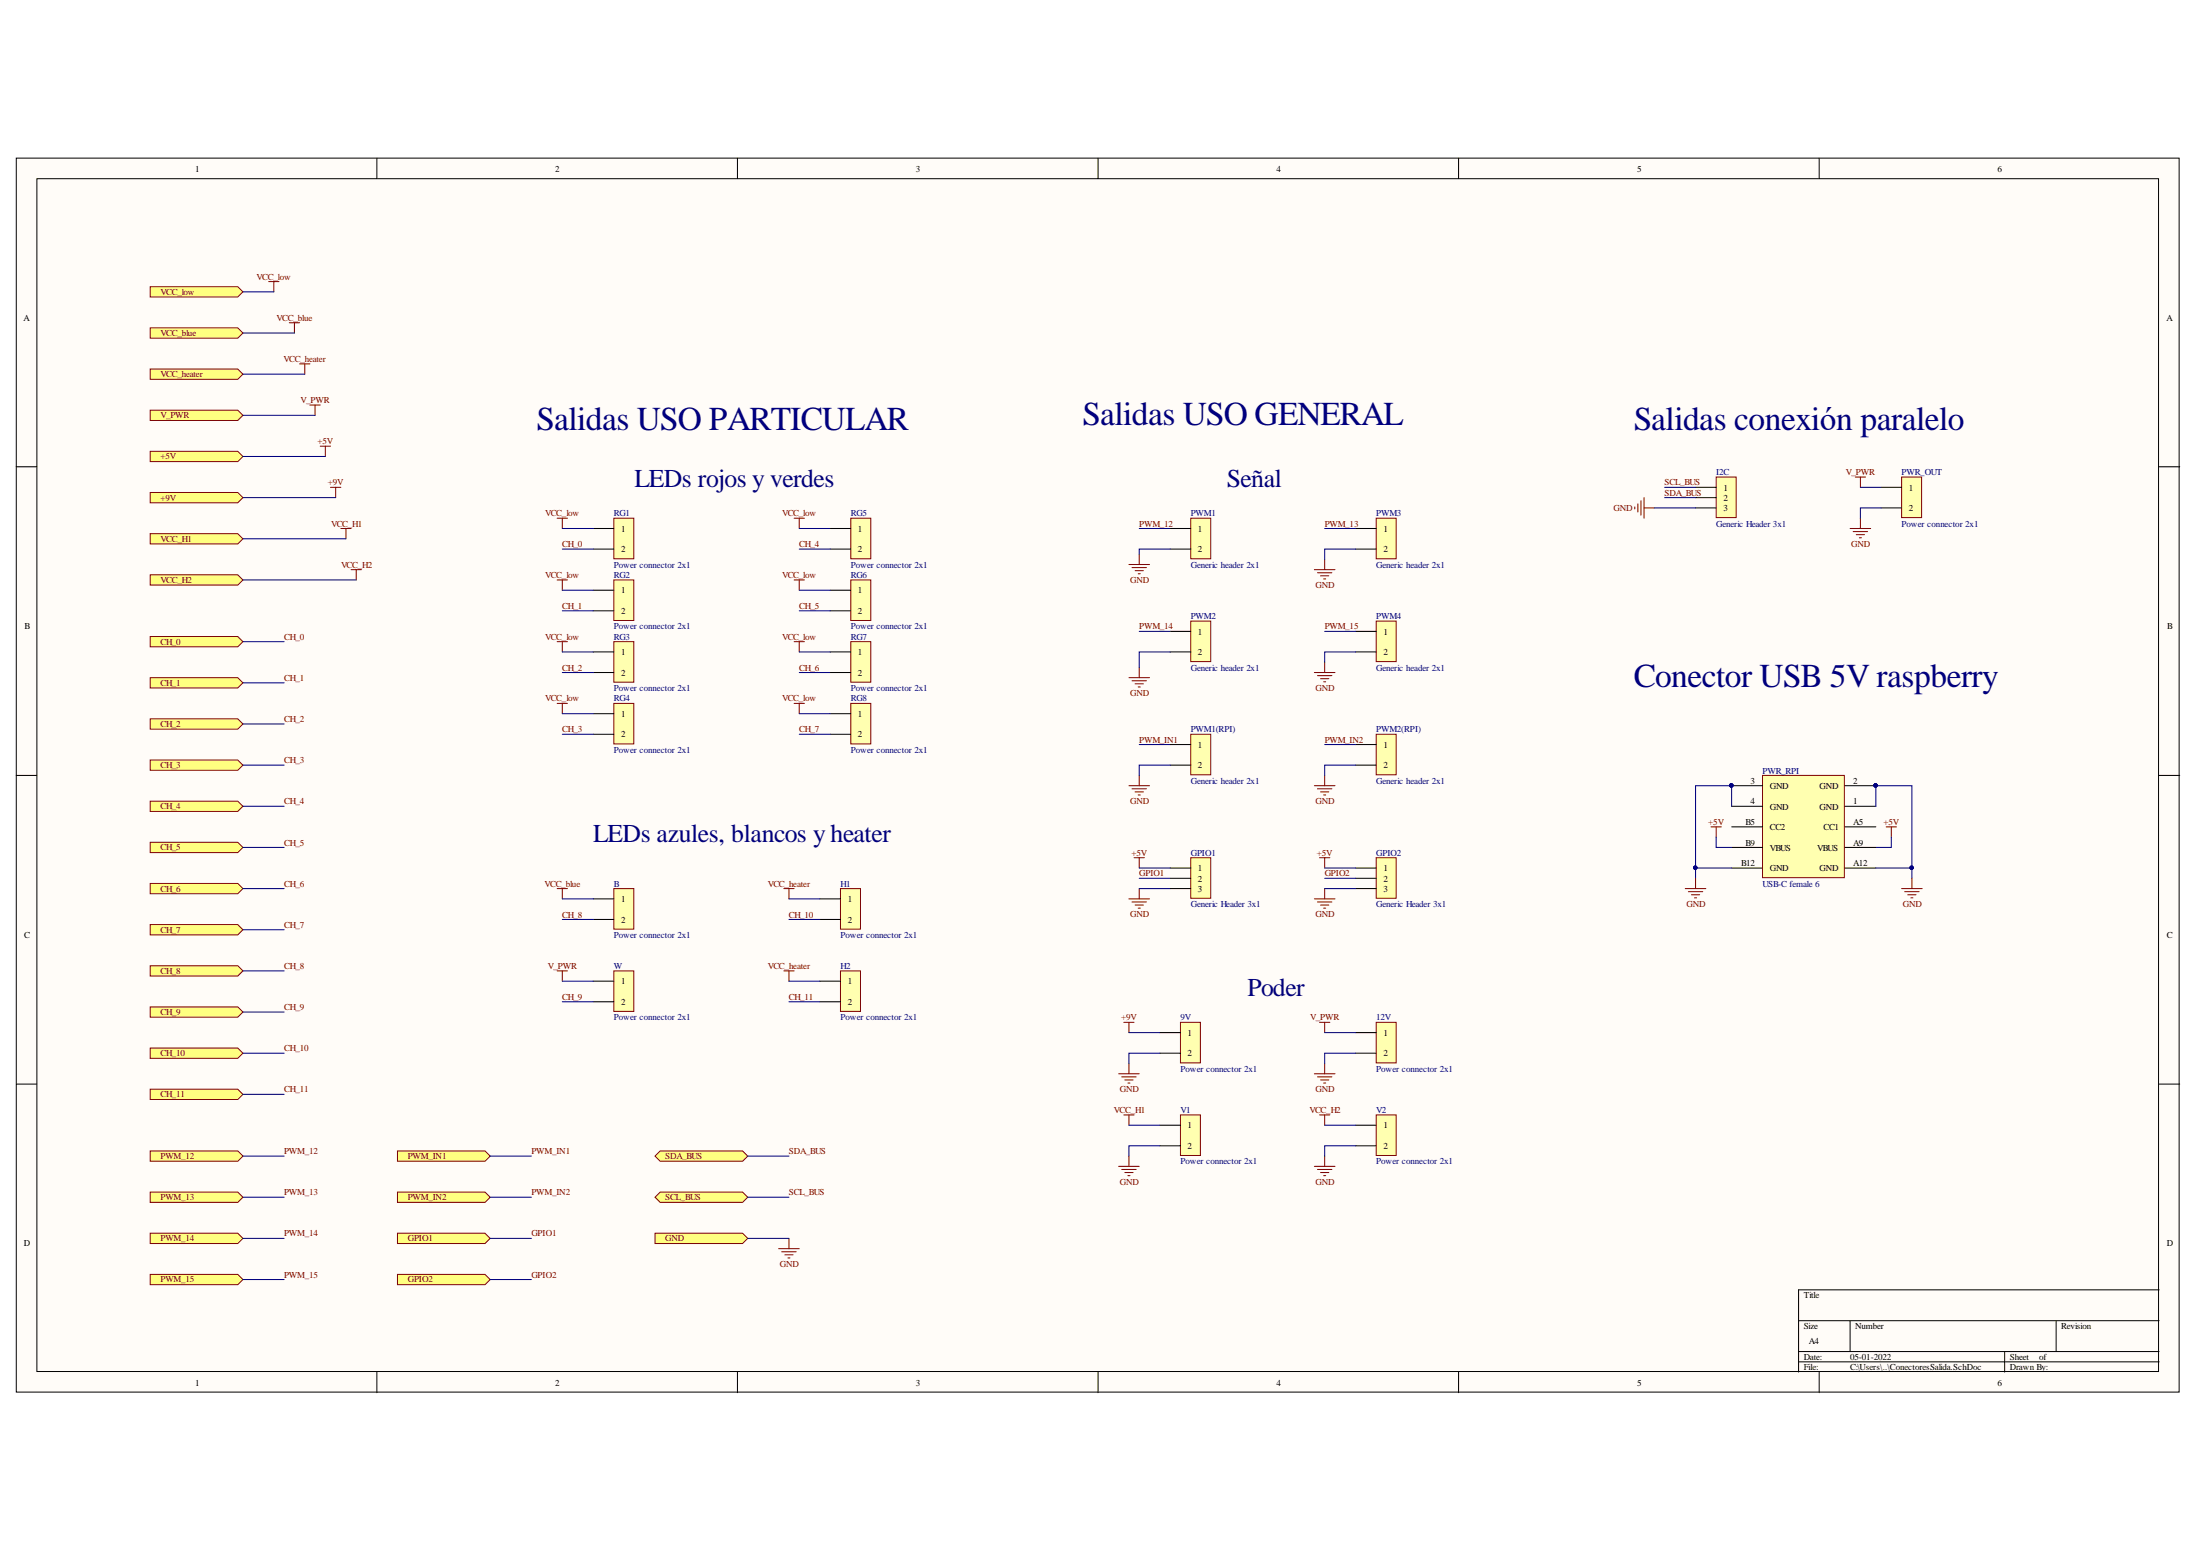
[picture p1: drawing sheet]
<svg xmlns="http://www.w3.org/2000/svg" width="297mm" height="210mm" viewBox="0 0 297 210" stroke-linecap="round" stroke-linejoin="round" font-family="sans-serif">
<g fill="#fffcf8" stroke="#000" stroke-width=".14">
<path d="M2.2 21.3h292v166.6h-292z"/>
<path d="M5 24.1h286.4v161h-286.4z"/>
</g>
<g fill="none" stroke="#000" stroke-width=".14">
<path d="M50.9 21.3v2.8M99.6 21.3v2.8M148.3 21.3v2.8M196.9 21.3v2.8M245.6 21.3v2.8M2.2 63h2.8M291.5 63h2.8M2.2 104.7h2.8M291.5 104.7h2.8M2.2 146.3h2.8M291.5 146.3h2.8M242.8 178.3h48.7"/>
<path d="M249.8 178.3v4.1M277.6 178.3v4.1M291.5 174.1h-48.7v11.1M50.9 185.2v2.8M99.6 185.2v2.8M148.3 185.2v2.8M196.9 185.2v2.8M242.8 182.4h48.7M242.8 183.8h48.7M245.6 185.2v2.8M270.7 182.4v2.8"/>
</g>
<g fill="none" stroke="#800000" stroke-width=".14">
<path d="M75.2 70h1.4M75.2 78.3h1.4M75.9 70v1.3M75.9 78.3v1.4M107.2 70h1.4M107.2 78.3h1.4M107.9 70v1.3M107.9 78.3v1.4M152.4 76.2h2.8M152.8 76.6h2M153.3 77h1.1M153.7 77.5h.3"/>
<path d="M153.8 74.8v1.4M177.5 76.9h2.7M177.9 77.3h1.9M178.3 77.7h1.1M178.7 78.1h.3M178.9 75.5v1.4M220.7 68.4v.3M221.1 68v1.1M221.6 67.6v1.9M222 67.2v2.8M222 68.6h1.4M249.8 71.3h2.8"/>
<path d="M250.2 71.8h2M250.5 64.4h1.4M250.6 72.2h1.1M251 72.6h.3M251.2 64.4v1.4M251.2 70v1.3M75.2 86.6h1.4M75.2 94.9h1.4M75.9 86.6v1.4M75.9 94.9v1.4M107.2 86.6h1.4M107.9 86.6v1.4"/>
<path d="M152.4 91.5h2.8M152.8 91.9h2M153.3 92.3h1.1M153.7 92.7h.3M153.8 90.1v1.4M177.5 90.8h2.7M177.9 91.2h1.9M178.3 91.6h1.1M178.7 92h.3M178.9 89.4v1.4M75.2 119.9h1.4M75.9 119.9v1.4"/>
<path d="M105.8 119.9h1.4M106.5 119.9v1.4M152.4 106.1h2.8M152.8 106.5h2M153.3 106.9h1.1M153.7 107.3h.3M153.8 104.7v1.4M177.5 106.1h2.7M177.9 106.5h1.9M178.3 106.9h1.1M178.7 107.3h.3M178.9 104.7v1.4"/>
<path d="M75.2 131.1h1.4M75.9 131.1v1.3M105.8 131.1h1.4M106.5 131.1v1.3M151.7 138h1.4M152.4 138v1.4M178.2 138h1.3M178.9 138v1.4M151 144.9h2.8M151 157.4h2.8M151.5 145.4h1.9M151.5 157.9h1.9"/>
<path d="M151.7 150.5h1.4M151.9 145.8h1.1M151.9 158.3h1.1M152.3 146.2h.3M152.3 158.7h.3M152.4 143.6v1.3M152.4 150.5v1.4M152.4 156.1v1.3M177.5 144.9h2.7M177.5 157.4h2.7M177.9 145.4h1.9M177.9 157.9h1.9"/>
<path d="M178.2 150.5h1.3M178.3 145.8h1.1M178.3 158.3h1.1M178.7 146.2h.3M178.7 158.7h.3M178.9 143.6v1.3M178.9 150.5v1.4M178.9 156.1v1.3"/>
</g>
<g fill="#ffff80" stroke="#800000" stroke-width=".14">
<path d="M20.3 38.7h11.8l.7 .7-.7 .7h-11.8z" fill-rule="evenodd"/>
<path d="M20.3 44.3h11.8l.7 .7-.7 .6h-11.8z" fill-rule="evenodd"/>
<path d="M20.3 49.8h11.8l.7 .7-.7 .7h-11.8z" fill-rule="evenodd"/>
<path d="M20.3 55.4h11.8l.7 .7-.7 .7h-11.8z" fill-rule="evenodd"/>
<path d="M20.3 60.9h11.8l.7 .7-.7 .7h-11.8z" fill-rule="evenodd"/>
<path d="M20.3 66.5h11.8l.7 .7-.7 .7h-11.8z" fill-rule="evenodd"/>
<path d="M20.3 72h11.8l.7 .7-.7 .7h-11.8z" fill-rule="evenodd"/>
<path d="M20.3 77.6h11.8l.7 .7-.7 .7h-11.8z" fill-rule="evenodd"/>
</g>
<g fill="none" stroke="#800000" stroke-width=".14">
<path d="M36.3 38h1.4M37 38v1.4M39.1 43.6h1.4M39.8 43.6v1.4M40.5 49.1h1.3M41.1 49.1v1.4M41.8 54.7h1.4M42.5 54.7v1.4M43.2 60.2h1.4M43.9 60.2v1.4M44.6 65.8h1.4M45.3 65.8v1.4"/>
<path d="M46 71.3h1.4M46.7 71.3v1.4M47.4 76.9h1.4M48.1 76.9v1.4"/>
</g>
<g fill="#ffff80" stroke="#800000" stroke-width=".14">
<path d="M20.3 85.9h11.8l.7 .7-.7 .7h-11.8z" fill-rule="evenodd"/>
<path d="M20.3 91.5h11.8l.7 .7-.7 .7h-11.8z" fill-rule="evenodd"/>
<path d="M20.3 97h11.8l.7 .7-.7 .7h-11.8z" fill-rule="evenodd"/>
<path d="M20.3 102.6h11.8l.7 .7-.7 .7h-11.8z" fill-rule="evenodd"/>
<path d="M20.3 108.1h11.8l.7 .7-.7 .7h-11.8z" fill-rule="evenodd"/>
<path d="M20.3 113.7h11.8l.7 .7-.7 .7h-11.8z" fill-rule="evenodd"/>
<path d="M20.3 119.3h11.8l.7 .6-.7 .7h-11.8z" fill-rule="evenodd"/>
<path d="M20.3 124.8h11.8l.7 .7-.7 .7h-11.8z" fill-rule="evenodd"/>
<path d="M20.3 130.4h11.8l.7 .7-.7 .7h-11.8z" fill-rule="evenodd"/>
<path d="M20.3 135.9h11.8l.7 .7-.7 .7h-11.8z" fill-rule="evenodd"/>
<path d="M20.3 141.5h11.8l.7 .7-.7 .7h-11.8z" fill-rule="evenodd"/>
<path d="M20.3 147h11.8l.7 .7-.7 .7h-11.8z" fill-rule="evenodd"/>
<path d="M20.3 155.4h11.8l.7 .7-.7 .6h-11.8z" fill-rule="evenodd"/>
<path d="M20.3 160.9h11.8l.7 .7-.7 .7h-11.8z" fill-rule="evenodd"/>
<path d="M20.3 166.5h11.8l.7 .7-.7 .7h-11.8z" fill-rule="evenodd"/>
<path d="M20.3 172h11.8l.7 .7-.7 .7h-11.8z" fill-rule="evenodd"/>
<path d="M53.7 155.4h11.8l.7 .7-.7 .6h-11.8z" fill-rule="evenodd"/>
<path d="M53.7 160.9h11.8l.7 .7-.7 .7h-11.8z" fill-rule="evenodd"/>
<path d="M53.7 166.5h11.8l.7 .7-.7 .7h-11.8z" fill-rule="evenodd"/>
<path d="M53.7 172h11.8l.7 .7-.7 .7h-11.8z" fill-rule="evenodd"/>
<path d="M88.4 156.1l.7-.7h11.2l.7 .7-.7 .6h-11.2z" fill-rule="evenodd"/>
<path d="M88.4 161.6l.7-.7h11.2l.7 .7-.7 .7h-11.2z" fill-rule="evenodd"/>
<path d="M88.4 166.5h11.9l.7 .7-.7 .7h-11.9z" fill-rule="evenodd"/>
</g>
<g fill="none" stroke="#800000" stroke-width=".14">
<path d="M153.1 115.8h1.4M153.8 115.8v1.4M153.8 119.9v1.4M178.2 115.8h1.3M178.9 115.8v1.4M178.9 119.9v1.4M152.4 121.3h2.8M152.8 121.8h2M153.3 122.2h1.1M153.7 122.6h.3M177.5 121.3h2.7M177.9 121.8h1.9"/>
<path d="M178.3 122.2h1.1M178.7 122.6h.3M105.1 168.6h2.8M105.5 169h2M106 169.4h1.1M106.4 169.8h.3M106.5 167.2v1.4"/>
</g>
<path d="M160.8 115.8h2.7v5.5h-2.7z" fill="#ffffb0" stroke="#800000" stroke-width=".14"/>
<path d="M158 117.2h2.8M158 118.6h2.8M158 119.9h2.8" fill="none" stroke="#000" stroke-width=".14"/>
<path d="M185.8 115.8h2.7v5.5h-2.7z" fill="#ffffb0" stroke="#800000" stroke-width=".14"/>
<path d="M183 117.2h2.8M183 118.6h2.8M183 119.9h2.8" fill="none" stroke="#000" stroke-width=".14"/>
<path d="M231.7 64.4h2.7v5.5h-2.7z" fill="#ffffb0" stroke="#800000" stroke-width=".14"/>
<path d="M228.9 65.8h2.8M228.9 67.2h2.8M228.9 68.6h2.8" fill="none" stroke="#000" stroke-width=".14"/>
<path d="M82.9 70h2.7v5.4h-2.7z" fill="#ffffb0" stroke="#800000" stroke-width=".14"/>
<path d="M80.1 71.3h2.8M80.1 74.1h2.8" fill="none" stroke="#000" stroke-width=".14"/>
<path d="M82.9 78.3h2.7v5.5h-2.7z" fill="#ffffb0" stroke="#800000" stroke-width=".14"/>
<path d="M80.1 79.7h2.8M80.1 82.5h2.8" fill="none" stroke="#000" stroke-width=".14"/>
<path d="M82.9 86.6h2.7v5.5h-2.7z" fill="#ffffb0" stroke="#800000" stroke-width=".14"/>
<path d="M80.1 88h2.8M80.1 90.8h2.8" fill="none" stroke="#000" stroke-width=".14"/>
<path d="M82.9 94.9h2.7v5.5h-2.7z" fill="#ffffb0" stroke="#800000" stroke-width=".14"/>
<path d="M80.1 96.3h2.8M80.1 99.1h2.8" fill="none" stroke="#000" stroke-width=".14"/>
<path d="M114.9 70h2.7v5.4h-2.7z" fill="#ffffb0" stroke="#800000" stroke-width=".14"/>
<path d="M112.1 71.3h2.8M112.1 74.1h2.8" fill="none" stroke="#000" stroke-width=".14"/>
<path d="M114.9 78.3h2.7v5.5h-2.7z" fill="#ffffb0" stroke="#800000" stroke-width=".14"/>
<path d="M112.1 79.7h2.8M112.1 82.5h2.8" fill="none" stroke="#000" stroke-width=".14"/>
<path d="M114.9 86.6h2.7v5.5h-2.7z" fill="#ffffb0" stroke="#800000" stroke-width=".14"/>
<path d="M112.1 88h2.8M112.1 90.8h2.8" fill="none" stroke="#000" stroke-width=".14"/>
<path d="M114.9 94.9h2.7v5.5h-2.7z" fill="#ffffb0" stroke="#800000" stroke-width=".14"/>
<path d="M112.1 96.3h2.8M112.1 99.1h2.8" fill="none" stroke="#000" stroke-width=".14"/>
<path d="M107.2 94.9h1.4M107.9 94.9v1.4" fill="none" stroke="#800000" stroke-width=".14"/>
<path d="M82.9 119.9h2.7v5.5h-2.7z" fill="#ffffb0" stroke="#800000" stroke-width=".14"/>
<path d="M80.1 121.3h2.8M80.1 124.1h2.8" fill="none" stroke="#000" stroke-width=".14"/>
<path d="M82.9 131.1h2.7v5.4h-2.7z" fill="#ffffb0" stroke="#800000" stroke-width=".14"/>
<path d="M80.1 132.4h2.8M80.1 135.2h2.8" fill="none" stroke="#000" stroke-width=".14"/>
<path d="M113.5 119.9h2.7v5.5h-2.7z" fill="#ffffb0" stroke="#800000" stroke-width=".14"/>
<path d="M110.7 121.3h2.8M110.7 124.1h2.8" fill="none" stroke="#000" stroke-width=".14"/>
<path d="M113.5 131.1h2.7v5.4h-2.7z" fill="#ffffb0" stroke="#800000" stroke-width=".14"/>
<path d="M110.7 132.4h2.8M110.7 135.2h2.8" fill="none" stroke="#000" stroke-width=".14"/>
<path d="M159.4 138h2.7v5.5h-2.7z" fill="#ffffb0" stroke="#800000" stroke-width=".14"/>
<path d="M156.6 139.4h2.8M156.6 142.2h2.8" fill="none" stroke="#000" stroke-width=".14"/>
<path d="M159.4 150.5h2.7v5.5h-2.7z" fill="#ffffb0" stroke="#800000" stroke-width=".14"/>
<path d="M156.6 151.9h2.8M156.6 154.7h2.8" fill="none" stroke="#000" stroke-width=".14"/>
<path d="M185.8 138h2.7v5.5h-2.7z" fill="#ffffb0" stroke="#800000" stroke-width=".14"/>
<path d="M183 139.4h2.8M183 142.2h2.8" fill="none" stroke="#000" stroke-width=".14"/>
<path d="M185.8 150.5h2.7v5.5h-2.7z" fill="#ffffb0" stroke="#800000" stroke-width=".14"/>
<path d="M183 151.9h2.8M183 154.7h2.8" fill="none" stroke="#000" stroke-width=".14"/>
<path d="M160.8 70h2.7v5.4h-2.7z" fill="#ffffb0" stroke="#800000" stroke-width=".14"/>
<path d="M158 71.3h2.8M158 74.1h2.8" fill="none" stroke="#000" stroke-width=".14"/>
<path d="M160.8 83.8h2.7v5.5h-2.7z" fill="#ffffb0" stroke="#800000" stroke-width=".14"/>
<path d="M158 85.2h2.8M158 88h2.8" fill="none" stroke="#000" stroke-width=".14"/>
<path d="M185.8 70h2.7v5.4h-2.7z" fill="#ffffb0" stroke="#800000" stroke-width=".14"/>
<path d="M183 71.3h2.8M183 74.1h2.8" fill="none" stroke="#000" stroke-width=".14"/>
<path d="M185.8 83.8h2.7v5.5h-2.7z" fill="#ffffb0" stroke="#800000" stroke-width=".14"/>
<path d="M183 85.2h2.8M183 88h2.8" fill="none" stroke="#000" stroke-width=".14"/>
<path d="M160.8 99.1h2.7v5.5h-2.7z" fill="#ffffb0" stroke="#800000" stroke-width=".14"/>
<path d="M158 100.5h2.8M158 103.3h2.8" fill="none" stroke="#000" stroke-width=".14"/>
<path d="M185.8 99.1h2.7v5.5h-2.7z" fill="#ffffb0" stroke="#800000" stroke-width=".14"/>
<path d="M183 100.5h2.8M183 103.3h2.8" fill="none" stroke="#000" stroke-width=".14"/>
<path d="M256.8 64.4h2.6v5.5h-2.6z" fill="#ffffb0" stroke="#800000" stroke-width=".14"/>
<path d="M254 65.8h2.8M254 68.6h2.8" fill="none" stroke="#000" stroke-width=".14"/>
<path d="M238 104.7h11v13.8h-11z" fill="#ffffb0" stroke="#800000" stroke-width=".14"/>
<path d="M233.8 111.6h4.2M233.8 106.1h4.2M233.8 117.2h4.2M233.8 114.4h4.2M233.8 108.8h4.2M249.1 111.6h4.2M249.1 106.1h4.2M249.1 117.2h4.2M249.1 114.4h4.2M249.1 108.8h4.2" fill="none" stroke="#000" stroke-width=".14"/>
<g fill="#000080" stroke="#000080" stroke-width=".14">
<circle cx="233.8" cy="106" r=".24"/>
<circle cx="253.2" cy="106" r=".24"/>
<circle cx="228.9" cy="117.1" r=".24"/>
<circle cx="258.1" cy="117.1" r=".24"/>
</g>
<g fill="none" stroke="#800000" stroke-width=".14">
<path d="M227.5 119.9h2.8M228.9 118.6v1.3M231 111.6h1.4M231.7 111.6v1.4M254.7 111.6h1.4M255.4 111.6v1.4M256.8 119.9h2.7M258.1 118.6v1.3M228 120.4h1.9M228.4 120.8h1.1M228.8 121.2h.3M257.2 120.4h1.9"/>
<path d="M257.6 120.8h1.1M258 121.2h.3"/>
</g>
<g fill="none" stroke="#000080" stroke-width=".14">
<path d="M32.8 39.4h4.2M32.8 45h7M32.8 50.5h8.3M32.8 56.1h9.7M32.8 67.2h12.5M32.8 61.6h11.1M32.8 72.7h13.9M32.8 78.3h15.3M75.9 71.3h4.2M75.9 74.1h4.2M75.9 79.7h4.2M107.9 71.3h4.2"/>
<path d="M107.9 74.1h4.2M107.9 79.7h4.2M153.8 71.3h4.2M158 74.1h-4.2v.7M178.9 71.3h4.1M183 74.1h-4.1v1.4M223.4 68.6h5.5M224.8 65.8h4.1M224.8 67.2h4.1M251.2 65.8h2.8M254 68.6h-2.8v1.4M32.8 86.6h5.6"/>
<path d="M32.8 92.2h5.6M32.8 97.7h5.6M75.9 82.5h4.2M75.9 88h4.2M75.9 90.8h4.2M75.9 96.3h4.2M75.9 99.1h4.2M107.9 82.5h4.2M107.9 88h4.2M107.9 90.8h4.2M107.9 96.3h4.2M107.9 99.1h4.2"/>
<path d="M153.8 85.2h4.2M158 88h-4.2v2.1M178.9 85.2h4.1M183 88h-4.1v1.4M32.8 103.3h5.6M32.8 108.8h5.6M32.8 114.4h5.6M32.8 119.9h5.6M153.8 100.5h4.2M153.8 119.9h4.2M153.8 117.2h4.2M153.8 118.6h4.2"/>
<path d="M158 103.3h-4.2v1.4M178.9 100.5h4.1M178.9 119.9h4.1M178.9 117.2h4.1M178.9 118.6h4.1M183 103.3h-4.1v1.4M228.9 117.2v1.4M231.7 113v1.4h2.1M233.8 108.8v-2.7h-4.9v11.1h4.9M253.3 108.8v-2.7h4.8v11.1h-4.8M255.4 113v1.4h-2.1M258.1 117.2v1.4"/>
<path d="M32.8 125.5h5.6M32.8 131.1h5.6M32.8 136.6h5.6M75.9 132.4h4.2M75.9 121.3h4.2M75.9 124.1h4.2M75.9 135.2h4.2M106.5 132.4h4.2M106.5 121.3h4.2M106.5 124.1h4.2M106.5 135.2h4.2M152.4 139.4h4.2"/>
<path d="M178.9 139.4h4.1M32.8 142.2h5.6M32.8 147.7h5.6M32.8 156.1h5.6M66.2 156.1h5.5M101 156.1h5.5M152.4 151.9h4.2M156.6 142.2h-4.2v1.4M156.6 154.7h-4.2v1.4M178.9 151.9h4.1M183 154.7h-4.1v1.4M183 142.2h-4.1v1.4"/>
<path d="M32.8 161.6h5.6M32.8 167.2h5.6M32.8 172.7h5.6M66.2 161.6h5.5M66.2 167.2h5.5M66.2 172.7h5.5M101 161.6h5.5M101 167.2h5.5"/>
</g>
<g font-size="4.5" fill="#000080">
<text x="72.4" y="58.1">Salidas USO PARTICULAR</text>
<text x="146.2" y="57.4">Salidas USO GENERAL</text>
<text x="220.6" y="58.1">Salidas conexión paralelo</text>
<text x="220.6" y="92.8">Conector USB 5V raspberry</text>
</g>
<g font-size="3.5" fill="#000080">
<text x="85.7" y="65.7">LEDs rojos y verdes</text>
<text x="165.6" y="65.7">Señal</text>
<text x="80.1" y="113.6">LEDs azules, blancos y heater</text>
<text x="168.4" y="134.4">Poder</text>
</g>
<g font-size="1.2">
<text x="26.3" y="23.2">1</text>
<text x="75" y="23.2">2</text>
<text x="123.7" y="23.2">3</text>
<text x="172.3" y="23.2">4</text>
<text x="221" y="23.2">5</text>
<text x="269.7" y="23.2">6</text>
<text x="3.2" y="43.3">A</text>
<text x="292.5" y="43.3">A</text>
<text x="83.8" y="71.8">1</text>
<text x="115.8" y="71.8">1</text>
<text x="161.7" y="71.8">1</text>
<text x="186.8" y="71.8">1</text>
<text x="232.7" y="66.2">1</text>
<text x="232.7" y="67.6">2</text>
<text x="232.7" y="69">3</text>
<text x="257.7" y="66.2">1</text>
<text x="257.7" y="69">2</text>
<text x="83.8" y="74.6">2</text>
<text x="115.8" y="74.6">2</text>
<text x="161.7" y="74.6">2</text>
<text x="186.8" y="74.6">2</text>
<text x="83.8" y="80.1">1</text>
<text x="83.8" y="82.9">2</text>
<text x="115.8" y="80.1">1</text>
<text x="115.8" y="82.9">2</text>
<text x="3.3" y="84.9">B</text>
<text x="83.8" y="88.4">1</text>
<text x="115.8" y="88.4">1</text>
<text x="161.7" y="85.7">1</text>
<text x="161.7" y="88.4">2</text>
<text x="186.8" y="85.7">1</text>
<text x="186.8" y="88.4">2</text>
<text x="292.6" y="84.9">B</text>
<text x="83.8" y="91.2">2</text>
<text x="115.8" y="91.2">2</text>
<text x="83.8" y="96.8">1</text>
<text x="83.8" y="99.6">2</text>
<text x="115.8" y="96.8">1</text>
<text x="115.8" y="99.6">2</text>
<text x="161.7" y="100.9">1</text>
<text x="186.8" y="100.9">1</text>
<text x="161.7" y="103.7">2</text>
<text x="186.8" y="103.7">2</text>
<text x="236.4" y="105.8">3</text>
<text x="238.9" y="106.5">GND</text>
<text x="245.7" y="106.5">GND</text>
<text x="250.2" y="105.8">2</text>
<text x="235.7" y="111.4">B5</text>
<text x="236.4" y="108.6">4</text>
<text x="238.9" y="109.3">GND</text>
<text x="238.9" y="112.1">CC2</text>
<text x="245.7" y="109.3">GND</text>
<text x="246.2" y="112.1">CC1</text>
<text x="250.2" y="111.4">A5</text>
<text x="250.2" y="108.6">1</text>
<text x="161.7" y="117.6">1</text>
<text x="161.7" y="119">2</text>
<text x="186.8" y="117.6">1</text>
<text x="186.8" y="119">2</text>
<text x="235.1" y="116.9">B12</text>
<text x="235.7" y="114.1">B9</text>
<text x="238.9" y="114.8">VBUS</text>
<text x="238.9" y="117.6">GND</text>
<text x="245.3" y="114.8">VBUS</text>
<text x="245.7" y="117.6">GND</text>
<text x="250.2" y="116.9">A12</text>
<text x="250.2" y="114.1">A9</text>
<text x="83.8" y="121.8">1</text>
<text x="83.8" y="124.5">2</text>
<text x="114.5" y="121.8">1</text>
<text x="114.5" y="124.5">2</text>
<text x="161.7" y="120.4">3</text>
<text x="186.8" y="120.4">3</text>
<text x="3.3" y="126.6">C</text>
<text x="292.6" y="126.6">C</text>
<text x="83.8" y="132.9">1</text>
<text x="83.8" y="135.7">2</text>
<text x="114.5" y="132.9">1</text>
<text x="114.5" y="135.7">2</text>
<text x="160.4" y="139.8">1</text>
<text x="160.4" y="142.6">2</text>
<text x="186.8" y="139.8">1</text>
<text x="186.8" y="142.6">2</text>
<text x="160.4" y="152.3">1</text>
<text x="160.4" y="155.1">2</text>
<text x="186.8" y="152.3">1</text>
<text x="186.8" y="155.1">2</text>
<text x="3.2" y="168.3">D</text>
<text x="292.5" y="168.3">D</text>
<text x="243.5" y="175.2">Title</text>
<text x="243.5" y="179.4">Size</text>
<text x="250.5" y="179.4">Number</text>
<text x="278.3" y="179.4">Revision</text>
<text x="243.5" y="183.5">Date:</text>
<text x="243.5" y="184.9">File:</text>
<text x="244.2" y="181.4">A4</text>
<text x="249.8" y="183.5">05-01-2022</text>
<text x="249.8" y="184.9">C:\Users\..\ConectoresSalida.SchDoc</text>
<text x="271.4" y="183.5">Sheet</text>
<text x="271.4" y="184.9">Drawn By:</text>
<text x="275.3" y="183.5">of</text>
<text x="26.3" y="187">1</text>
<text x="75" y="187">2</text>
<text x="123.7" y="187">3</text>
<text x="172.3" y="187">4</text>
<text x="221" y="187">5</text>
<text x="269.7" y="187">6</text>
</g>
<g font-size="1.2" fill="#800000">
<text x="21.7" y="39.8">VCC_low</text>
<text x="34.6" y="37.8">VCC_low</text>
<text x="21.7" y="45.3">VCC_blue</text>
<text x="37.3" y="43.3">VCC_blue</text>
<text x="21.7" y="50.9">VCC_heater</text>
<text x="38.3" y="48.9">VCC_heater</text>
<text x="21.7" y="56.5">V_PWR</text>
<text x="40.6" y="54.4">V_PWR</text>
<text x="42.9" y="60">+5V</text>
<text x="21.7" y="62">+5V</text>
<text x="44.3" y="65.5">+9V</text>
<text x="224.8" y="65.5">SCL_BUS</text>
<text x="249.2" y="64.1">V_PWR</text>
<text x="21.7" y="67.6">+9V</text>
<text x="44.7" y="71.1">VCC_H1</text>
<text x="73.6" y="69.7">VCC_low</text>
<text x="105.6" y="69.7">VCC_low</text>
<text x="153.8" y="71.1">PWM_12</text>
<text x="178.9" y="71.1">PWM_13</text>
<text x="217.9" y="69">GND</text>
<text x="224.8" y="66.9">SDA_BUS</text>
<text x="21.7" y="73.1">VCC_H1</text>
<text x="46" y="76.6">VCC_H2</text>
<text x="75.9" y="73.9">CH_0</text>
<text x="107.9" y="73.9">CH_4</text>
<text x="250" y="73.8">GND</text>
<text x="21.7" y="78.7">VCC_H2</text>
<text x="73.6" y="78">VCC_low</text>
<text x="75.9" y="82.2">CH_1</text>
<text x="105.6" y="78">VCC_low</text>
<text x="107.9" y="82.2">CH_5</text>
<text x="152.6" y="78.7">GND</text>
<text x="177.6" y="79.4">GND</text>
<text x="21.7" y="87">CH_0</text>
<text x="38.4" y="86.4">CH_0</text>
<text x="73.6" y="86.4">VCC_low</text>
<text x="105.6" y="86.4">VCC_low</text>
<text x="153.8" y="85">PWM_14</text>
<text x="178.9" y="85">PWM_15</text>
<text x="21.7" y="92.6">CH_1</text>
<text x="38.4" y="91.9">CH_1</text>
<text x="73.6" y="94.7">VCC_low</text>
<text x="75.9" y="90.5">CH_2</text>
<text x="105.6" y="94.7">VCC_low</text>
<text x="107.9" y="90.5">CH_6</text>
<text x="152.6" y="94">GND</text>
<text x="177.6" y="93.3">GND</text>
<text x="21.7" y="98.1">CH_2</text>
<text x="38.4" y="97.5">CH_2</text>
<text x="75.9" y="98.9">CH_3</text>
<text x="107.9" y="98.9">CH_7</text>
<text x="153.8" y="100.2">PWM_IN1</text>
<text x="178.9" y="100.2">PWM_IN2</text>
<text x="21.7" y="103.7">CH_3</text>
<text x="38.4" y="103">CH_3</text>
<text x="21.7" y="109.2">CH_4</text>
<text x="38.4" y="108.6">CH_4</text>
<text x="152.6" y="108.5">GND</text>
<text x="177.6" y="108.5">GND</text>
<text x="230.7" y="111.4">+5V</text>
<text x="254.3" y="111.4">+5V</text>
<text x="21.7" y="114.8">CH_5</text>
<text x="38.4" y="114.1">CH_5</text>
<text x="38.4" y="119.7">CH_6</text>
<text x="73.5" y="119.7">VCC_blue</text>
<text x="103.7" y="119.7">VCC_heater</text>
<text x="152.8" y="115.5">+5V</text>
<text x="153.8" y="118.3">GPIO1</text>
<text x="177.8" y="115.5">+5V</text>
<text x="178.9" y="118.3">GPIO2</text>
<text x="21.7" y="120.3">CH_6</text>
<text x="21.7" y="125.9">CH_7</text>
<text x="38.4" y="125.2">CH_7</text>
<text x="75.9" y="123.9">CH_8</text>
<text x="106.5" y="123.9">CH_10</text>
<text x="152.6" y="123.8">GND</text>
<text x="177.6" y="123.8">GND</text>
<text x="227.7" y="122.4">GND</text>
<text x="256.9" y="122.4">GND</text>
<text x="21.7" y="131.5">CH_8</text>
<text x="38.4" y="130.8">CH_8</text>
<text x="74" y="130.8">V_PWR</text>
<text x="103.7" y="130.8">VCC_heater</text>
<text x="21.7" y="137">CH_9</text>
<text x="38.4" y="136.4">CH_9</text>
<text x="75.9" y="135">CH_9</text>
<text x="106.5" y="135">CH_11</text>
<text x="151.4" y="137.7">+9V</text>
<text x="176.9" y="137.7">V_PWR</text>
<text x="21.7" y="142.6">CH_10</text>
<text x="38.4" y="141.9">CH_10</text>
<text x="21.7" y="148.1">CH_11</text>
<text x="38.4" y="147.5">CH_11</text>
<text x="151.2" y="147.4">GND</text>
<text x="177.6" y="147.4">GND</text>
<text x="38.4" y="155.8">PWM_12</text>
<text x="71.7" y="155.8">PWM_IN1</text>
<text x="106.5" y="155.8">SDA_BUS</text>
<text x="150.4" y="150.2">VCC_H1</text>
<text x="176.8" y="150.2">VCC_H2</text>
<text x="21.7" y="156.4">PWM_12</text>
<text x="38.4" y="161.4">PWM_13</text>
<text x="55.1" y="156.4">PWM_IN1</text>
<text x="71.7" y="161.4">PWM_IN2</text>
<text x="89.8" y="156.4">SDA_BUS</text>
<text x="106.5" y="161.4">SCL_BUS</text>
<text x="151.2" y="159.9">GND</text>
<text x="177.6" y="159.9">GND</text>
<text x="21.7" y="162">PWM_13</text>
<text x="21.7" y="167.6">PWM_14</text>
<text x="38.4" y="166.9">PWM_14</text>
<text x="55.1" y="162">PWM_IN2</text>
<text x="55.1" y="167.6">GPIO1</text>
<text x="71.7" y="166.9">GPIO1</text>
<text x="89.8" y="162">SCL_BUS</text>
<text x="89.8" y="167.6">GND</text>
<text x="21.7" y="173.1">PWM_15</text>
<text x="38.4" y="172.5">PWM_15</text>
<text x="55.1" y="173.1">GPIO2</text>
<text x="71.7" y="172.5">GPIO2</text>
<text x="105.3" y="171">GND</text>
</g>
<g font-size="1.2" fill="#000080">
<text x="231.7" y="64.1">I2C</text>
<text x="256.8" y="64.1">PWR_OUT</text>
<text x="82.9" y="69.7">RG1</text>
<text x="114.9" y="69.7">RG5</text>
<text x="160.8" y="69.7">PWM1</text>
<text x="185.8" y="69.7">PWM3</text>
<text x="231.7" y="71.1">Generic Header 3x1</text>
<text x="256.8" y="71.1">Power connector 2x1</text>
<text x="82.9" y="76.6">Power connector 2x1</text>
<text x="114.9" y="76.6">Power connector 2x1</text>
<text x="160.8" y="76.6">Generic header 2x1</text>
<text x="185.8" y="76.6">Generic header 2x1</text>
<text x="82.9" y="78">RG2</text>
<text x="114.9" y="78">RG6</text>
<text x="160.8" y="83.6">PWM2</text>
<text x="185.8" y="83.6">PWM4</text>
<text x="82.9" y="85">Power connector 2x1</text>
<text x="82.9" y="86.4">RG3</text>
<text x="114.9" y="85">Power connector 2x1</text>
<text x="114.9" y="86.4">RG7</text>
<text x="82.9" y="93.3">Power connector 2x1</text>
<text x="82.9" y="94.7">RG4</text>
<text x="114.9" y="93.3">Power connector 2x1</text>
<text x="114.9" y="94.7">RG8</text>
<text x="160.8" y="90.5">Generic header 2x1</text>
<text x="185.8" y="90.5">Generic header 2x1</text>
<text x="82.9" y="101.6">Power connector 2x1</text>
<text x="114.9" y="101.6">Power connector 2x1</text>
<text x="160.8" y="98.9">PWM1(RPI)</text>
<text x="185.8" y="98.9">PWM2(RPI)</text>
<text x="160.8" y="105.8">Generic header 2x1</text>
<text x="185.8" y="105.8">Generic header 2x1</text>
<text x="238" y="104.4">PWR_RPI</text>
<text x="82.9" y="119.7">B</text>
<text x="113.5" y="119.7">H1</text>
<text x="160.8" y="115.5">GPIO1</text>
<text x="185.8" y="115.5">GPIO2</text>
<text x="238" y="119.7">USB-C female 6</text>
<text x="160.8" y="122.5">Generic Header 3x1</text>
<text x="185.8" y="122.5">Generic Header 3x1</text>
<text x="82.9" y="126.6">Power connector 2x1</text>
<text x="82.9" y="130.8">W</text>
<text x="113.5" y="126.6">Power connector 2x1</text>
<text x="113.5" y="130.8">H2</text>
<text x="82.9" y="137.7">Power connector 2x1</text>
<text x="113.5" y="137.7">Power connector 2x1</text>
<text x="159.4" y="137.7">9V</text>
<text x="185.8" y="137.7">12V</text>
<text x="159.4" y="144.7">Power connector 2x1</text>
<text x="185.8" y="144.7">Power connector 2x1</text>
<text x="159.4" y="150.2">V1</text>
<text x="185.8" y="150.2">V2</text>
<text x="159.4" y="157.2">Power connector 2x1</text>
<text x="185.8" y="157.2">Power connector 2x1</text>
</g>
</svg>
